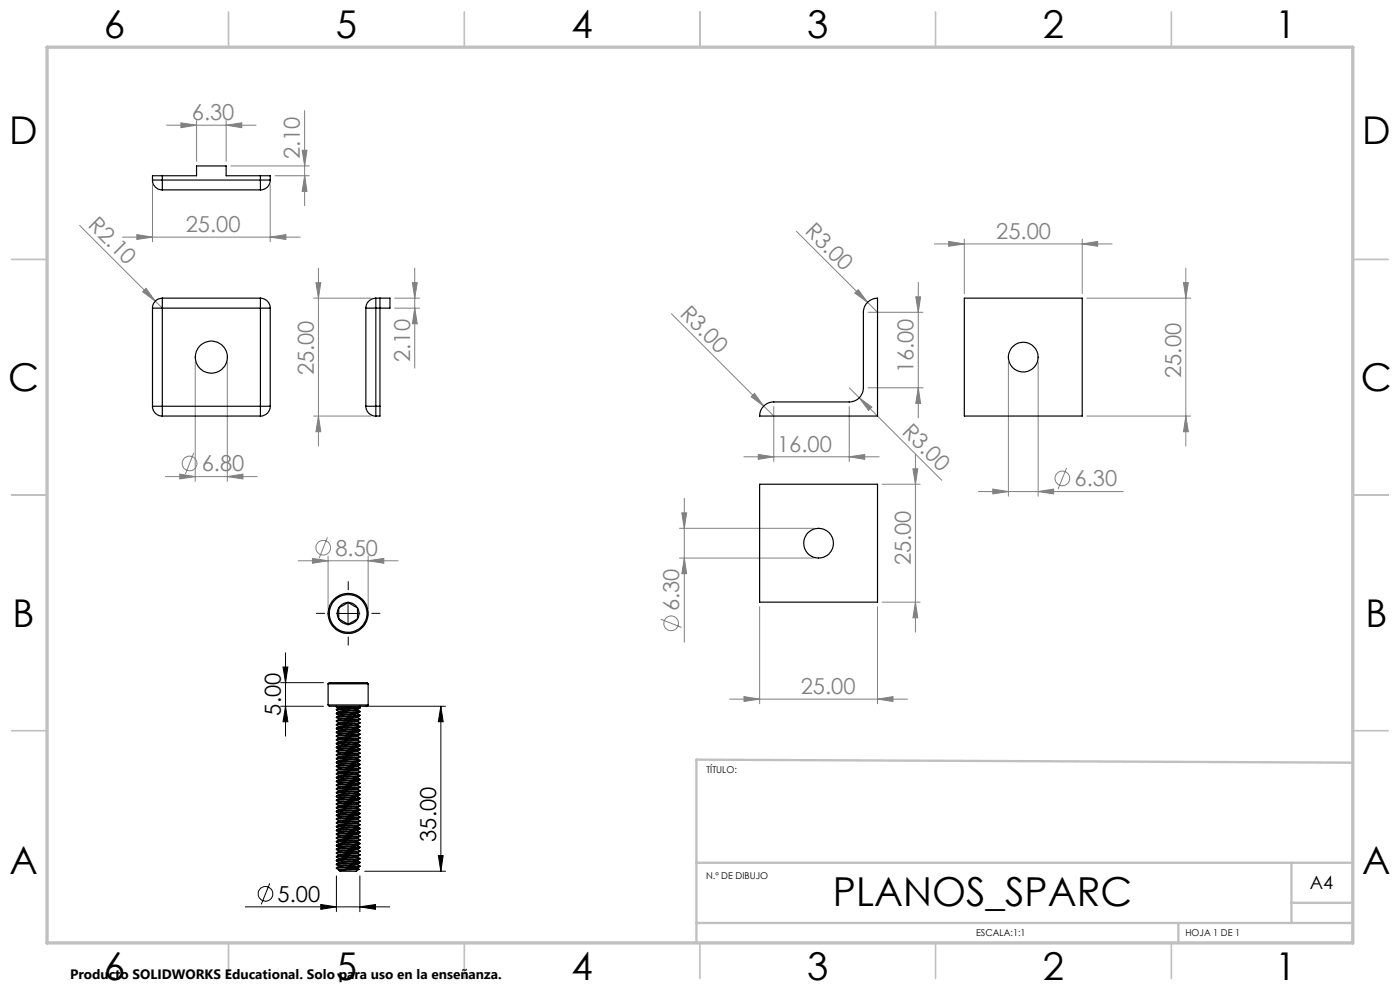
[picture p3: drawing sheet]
<svg xmlns="http://www.w3.org/2000/svg" width="297mm" height="210mm" viewBox="0 0 297 210" stroke-linecap="round" stroke-linejoin="round" font-family="sans-serif">
<g fill="none" stroke="#808080" stroke-width=".21">
<path d="M32.3 39.2v12.1M35.3 26.6h19M38.4 26.1l3.3 .5-3.3 .5zM41.7 25.6v8.6M48 26.6l3.3-.5v1zM48 25.6v8.6M49 35.2h16.6M57.3 39.2v12.1M58.3 37.3h7.3M64.1 31.9h1l-.5 3.3zM64.6 37.3l.5 3.3h-1zM64.6 23.5v20.1"/>
<path d="M16.9 47.8l17.5 17.6M26 50.3h37.7M29 49.8l3.3 .5-3.3 .5zM57.3 50.3l3.3-.5v1zM67 60h1.1l-.5 3.2zM67.6 56.9v37.7M87.5 60h1l-.5 3.2zM88 56.9v21.2M168.9 49.1l17.3 17.1M194.8 59.9v28.7M198.2 51.7h37.7M201.3 51.2l3.3 .5-3.3 .5z"/>
<path d="M204.6 50.7v11.6M229.6 51.7l3.3-.5v1zM229.6 50.7v11.6M251.1 60h1l-.5 3.2zM251.6 56.9v37.7M31 61.2l1.9 2.7-2.6-2zM41.4 76.8v25.3M48.2 76.8v25.3M66.5 63.2h12.2M83.7 63.2h5.3M83.7 65.4h5.3M88 65.4l.5 3.3h-1z"/>
<path d="M142.5 66.6l19.5 19.5M181.3 62.2l.8-.8 1.9 2.7zM184.2 66.2h11.6M194.3 63h1l-.5 3.2zM213.9 76.8v28.5M220.2 76.8v28.5M230.6 63.2h22M41.1 96.1l-1.8 4.4M66.5 88.3h12.2M67.6 88.3l.5 3.3h-1.1zM157.8 96.9h28.7M160.1 83.5l1.9 2.6-2.7-1.9z"/>
<path d="M160.9 96.4l3.2 .5-3.2 .5zM162 86.1l2.1 2.2M164.1 86.2v11.7M180.2 96.9l3.2-.5v1zM180.2 86.2v11.7M180.2 82.3l19.6 19.6M182.3 84.4l2.7 2-.7 .7zM184.2 82.3h11.6M193.7 99.4h1l-.5 3.3zM194.2 96.4v37.7M194.8 82.3l.5 3.3h-1zM226.3 99.3l-1.8 4.4"/>
<path d="M230.6 88.3h22M251.6 88.3l.5 3.3h-1zM35.1 101.1h19.5M38.1 100.6l3.3 .5-3.3 .5zM48.2 101.1l3.3-.5v1zM63.3 118.9h21.2M66.3 118.5l3.3 .4-3.3 .6zM69.5 114l-1.8 4.4M69.6 118v11.1M78.1 118.9l3.3-.4v1zM78.1 118v11.1M144.1 118.4h28.5"/>
<path d="M144.1 112.1h28.5M144.6 108.8h1.1l-.5 3.3zM145.2 118.4l.5 3.3h-1.1zM145.2 105.7v30.5M187.1 102.7h8.1M207.6 104.3h30.7M210.6 103.7l3.3 .6-3.3 .5zM220.2 104.3l3.3-.6v1.1zM140.2 131.3l4.4 1.8M161.1 128.7v20.6M186.2 128.7v20.6M187.1 127.7h8.1"/>
<path d="M194.2 127.7l.5 3.3h-1zM154.8 148.3h37.7M157.8 147.8l3.3 .5-3.3 .5zM186.2 148.3l3.2-.5v1z"/>
<circle cx="40.2" cy="98.3" r="1.55"/>
<circle cx="68.6" cy="116.2" r="1.55"/>
<circle cx="225.4" cy="101.5" r="1.55"/>
<circle cx="142.4" cy="132.2" r="1.55"/>
</g>
<g fill="none" stroke="#000" stroke-width=".21">
<path d="M60.6 138.5v17.7M71.4 130.1h4.9M73.8 127.6v5M59.5 149.8h9.1M59.5 144.8h9.1M60 141.5h1.1l-.5 3.3zM60.6 149.8l.5 3.3h-1.1zM77.4 149.8h17.1M93.5 149.8v35M93.5 149.8l.5 3.3h-1zM52 192.4h30.7M57.2 187.4l-1.8 4.4"/>
<path d="M68.1 191.9l3.3 .5-3.3 .5zM71.4 185.8v7.6M76.3 192.4l3.4-.5v1zM76.3 185.8v7.6M77.4 184.8h17.1M93 181.5h1l-.5 3.3z"/>
<circle cx="56.3" cy="189.6" r="1.55"/>
</g>
<path d="M68.9 130.1h-1.8M73.9 125.1v-1.7M73.9 135.1v1.8M78.9 130.1h1.7" fill="none" stroke="#000" stroke-width=".21" stroke-dasharray="15.2 1.3 1.3 1.3"/>
<g fill="none" stroke="#c0c0c0" stroke-width=".35">
<path d="M48.5 2.5v7.5M98.5 2.5v7.5M148.5 2.5v7.5M198.5 2.5v7.5M248.5 2.5v7.5M2.5 55h7.5M287 55h7.5M2.5 105h7.5M287 105h7.5M2.5 155h7.5M287 155h7.5M48.5 200v7.5"/>
<path d="M98.5 200v7.5M148.5 200v7.5M198.5 200v7.5M248.5 200v7.5"/>
</g>
<path d="M287 161.8l-139.3-.7v38.9M147.7 195.8h139.3M147.7 183h139.3M250 195.8v4.2M274 183v12.8M274 191.5h13" fill="none" stroke="#c0c0c0" stroke-width=".5"/>
<path d="M10 10h277v190h-277z" fill="none" stroke="#c0c0c0" stroke-width=".7"/>
<g fill="#000">
<path d="M68.1 191.9l3.3 .5-3.3 .5zM76.3 192.4l3.4-.5v1z"/>
<path d="M93 181.5h1l-.5 3.3zM93.5 149.8l.5 3.3h-1zM60.6 149.8l.5 3.3h-1.1zM60 141.5h1.1l-.5 3.3z"/>
</g>
<g fill="#808080">
<path d="M31 61.2l1.9 2.7-2.6-2z"/>
<path d="M181.3 62.2l.8-.8 1.9 2.7z"/>
<path d="M160.1 83.5l1.9 2.6-2.7-1.9z"/>
<path d="M182.3 84.4l2.7 2-.7 .7z"/>
<path d="M180.2 96.9l3.2-.5v1zM160.9 96.4l3.2 .5-3.2 .5z"/>
<path d="M48 26.6l3.3-.5v1zM38.4 26.1l3.3 .5-3.3 .5zM57.3 50.3l3.3-.5v1zM29 49.8l3.3 .5-3.3 .5z"/>
<path d="M38.1 100.6l3.3 .5-3.3 .5zM48.2 101.1l3.3-.5v1zM157.8 147.8l3.3 .5-3.3 .5zM186.2 148.3l3.2-.5v1zM66.3 118.5l3.3 .4-3.3 .6zM78.1 118.9l3.3-.4v1z"/>
<path d="M67.6 88.3l.5 3.3h-1.1zM67 60h1.1l-.5 3.2zM88 65.4l.5 3.3h-1zM87.5 60h1l-.5 3.2zM145.2 118.4l.5 3.3h-1.1zM144.6 108.8h1.1l-.5 3.3zM251.6 88.3l.5 3.3h-1zM251.1 60h1l-.5 3.2z"/>
<path d="M64.1 31.9h1l-.5 3.3zM64.6 37.3l.5 3.3h-1zM194.3 63h1l-.5 3.2zM194.8 82.3l.5 3.3h-1zM193.7 99.4h1l-.5 3.3zM194.2 127.7l.5 3.3h-1z"/>
<path d="M210.6 103.7l3.3 .6-3.3 .5zM220.2 104.3l3.3-.6v1.1z"/>
<path d="M201.3 51.2l3.3 .5-3.3 .5zM229.6 51.7l3.3-.5v1z"/>
</g>
<g fill="none" stroke="#000" stroke-width=".25">
<path d="M32.3 38.2h2.1M32.3 38.2a2.05 2.05 0 0 0 2.1 2.1M34.4 37.3h-2.1v.9M34.4 38.2v2.1M34.4 37.3v.9M34.4 37.3h7.3v-2.1h6.3v2.1h7.2M34.4 38.2h20.8M55.2 38.2h2.1M55.2 37.3h2.1v.9M55.2 38.2v2.1M55.2 37.3v.9M57.3 38.2a2.05 2.05 0 0 1-2.1 2.1"/>
<path d="M34.4 40.3h20.8M32.3 65.4h2.1M32.3 65.4v20.8M34.4 63.2v2.2M34.4 63.2a2.11 2.11 0 0 0-2.1 2.2M34.4 63.2h20.8M34.4 65.4h20.8M34.4 65.4v20.8M55.2 63.2v2.2M55.2 63.2a2.11 2.11 0 0 1 2.1 2.2M55.2 65.4h2.1M55.2 65.4v20.8"/>
<path d="M57.3 65.4v20.8M77.6 65.4h2.1M77.6 65.4v20.8M79.7 63.2v2.2M79.7 63.2a2.17 2.17 0 0 0-2.1 2.2M79.7 63.2h3v2.2h-3M79.7 65.4v20.8M80.6 63.2v23M184.2 64l.7-.5 1.3-.3v25.1h-25.1a3 3 0 0 1 3-3h16.1a3 3 0 0 0 3-3v-16.1a2.96 2.96 0 0 1 1-2.2zM204.6 63.2h25v25.1h-25zM32.3 86.2a2.05 2.05 0 0 0 2.1 2.1M32.3 86.2h2.1"/>
<path d="M34.4 86.2v2.1M34.4 88.3h20.8M34.4 86.2h20.8M55.2 86.2v2.1M55.2 86.2h2.1M57.3 86.2a2.05 2.05 0 0 1-2.1 2.1M77.6 86.2h2.1M77.6 86.2a2.11 2.11 0 0 0 2.1 2.1M79.7 86.2v2.1M79.7 86.2h.9M80.6 86.2v2.1h-.9M161.1 102.7h25.1v25h-25.1z"/>
<path d="M71.9 131.3l1.9 1.1M71.9 131.3a2.37 2.37 0 0 0 1.9 1.1M71.9 129v2.3M71.9 129a2.21 2.21 0 0 0 0 2.3M73.8 127.8l-1.9 1.2M73.8 127.8a2.27 2.27 0 0 0-1.9 1.2M73.8 127.8l2 1.2M73.8 127.8a2.27 2.27 0 0 1 2 1.2M75.8 131.3a2.37 2.37 0 0 1-2 1.1M75.8 131.3l-2 1.1M75.8 129v2.3M75.8 129a2.21 2.21 0 0 1 0 2.3"/>
<path d="M69.6 149.5h8.5M69.6 145.1h8.5M69.6 145.1l.2-.3h8.1l.2 .3M69.6 149.5l.2 .3h7.2a.99 .99 0 0 0 1.1-.3M69.6 145.1v4.4M71.4 159.4l.5 .3M71.4 158.6l.5 .3M71.4 157l.5 .3M71.4 156.2l.5 .3M71.4 154.6l.5 .3M71.4 153.8l.5 .3M71.4 153l.5 .3"/>
<path d="M71.4 152.2l.5 .3M71.4 151.4l.5 .3M71.4 150.6l.5 .3M71.4 150h4.9M71.4 149.8v.2M71.4 150.5v.1M71.4 151.3v.1M71.4 152.1v.1M71.4 152.9v.1M71.4 153.7v.1M71.4 154.5v.1M71.4 155.3v.1"/>
<path d="M71.4 156.1v.1M71.4 156.9v.1M71.4 157.7v.1M71.4 158.5v.1M71.4 159.3v.1M71.4 150l.5 .2M71.9 150.2l-.5 .3M71.9 150.9v.1M71.9 152.5v.1M71.9 153.3v.1M71.9 154.9v.1M71.9 155.7v.1"/>
<path d="M71.9 156.5v.1M71.9 157.3v.1M71.9 158.1v.1M71.9 158.9v.1M71.9 159.7v.1M75.8 159.3l-.3 .2-3.6 .3-.5 .3 4.9-.4M75.8 158.6l-2.3 .2a3.5 3.5 0 0 0-2.1 .5l4.9-.4M75.8 157.8l-2.3 .2a3.5 3.5 0 0 0-2.1 .5M75.8 156.9l-.3 .2-3.6 .3-.5 .3M75.8 156.2l-2.3 .2a3.5 3.5 0 0 0-2.1 .5l4.9-.4M75.8 155.4l-2.3 .2a3.5 3.5 0 0 0-2.1 .5M75.8 154.6l-2.3 .2a3.5 3.5 0 0 0-2.1 .5"/>
<path d="M75.8 153.8l-2.3 .2a3.5 3.5 0 0 0-2.1 .5M75.8 153l-2.3 .2a2.96 2.96 0 0 0-2.1 .5M75.8 152.1l-.3 .2-2 .1a3.5 3.5 0 0 0-2.1 .5M75.8 151.4l-3.9 .4-.5 .3 4.9-.4M75.8 150.6l-2.3 .2a2.96 2.96 0 0 0-2.1 .5M75.8 159.4l.5 .3M75.8 158.6l.5 .3M75.8 157.8l.5 .3-4.9 .4M75.8 157l.5 .3M75.8 156.2l.5 .3M75.8 155.4l.5 .3-4.9 .4M75.8 154.6l.5 .3"/>
<path d="M75.8 153.8l.5 .3M75.8 153l.5 .3-4.9 .4M75.8 152.2l.5 .3M75.8 151.4l.5 .3M75.8 150.6l.5 .3M75.8 150.5v.1M75.8 151.3v.1M75.8 152.9v.1M75.8 153.7v.1M75.8 154.5v.1M75.8 155.3v.1M75.8 156.1v.1"/>
<path d="M75.8 157.7v.1M75.8 158.5v.1M76.3 150v.1M76.3 159.7v.1l-.7 .1-4.2 .3 .5 .3M76.3 157.4l-4.9 .4 .5 .3M76.3 155l-4.9 .4 .5 .3M76.3 159.8a9.7 9.7 0 0 1-3.8 .6l-.6 .1M76.3 159l-.5 .3-3.9 .4M76.3 158.2a6 6 0 0 1-3.2 .5l-1.2 .2M76.3 157.4a6.4 6.4 0 0 1-3.2 .6l-1.2 .1M76.3 156.6l-.5 .3-3.9 .4M76.3 155.8a6 6 0 0 1-3.2 .5l-1.2 .2"/>
<path d="M76.3 155a6 6 0 0 1-3.2 .5l-1.2 .2M76.3 154.2l-.5 .3-3.9 .4M76.3 153.4a6 6 0 0 1-3.2 .5l-1.2 .3M76.3 152.6a6 6 0 0 1-3.2 .5l-1.2 .2M76.3 151.8a9.7 9.7 0 0 1-3.8 .6l-.6 .1M76.3 151a6 6 0 0 1-3.2 .5l-1.2 .3M76.3 150.2a6 6 0 0 1-3.2 .5l-1.2 .2M76.3 157.3l-4.9 .4M76.3 154.9l-4.9 .4M76.3 154.1l-4.9 .4M76.3 152.5l-4.9 .4M76.3 150.9l-4.9 .4"/>
<path d="M76.3 150.1l-4.9 .4M76.3 159l-4.9 .4M76.3 158.2l-4.9 .4M76.3 156.6l-4.9 .4M76.3 155.8l-4.9 .4M76.3 154.1l-.1 .2-4.8 .3M76.3 153.4l-4.9 .4M76.3 152.6l-4.9 .4M76.3 151.7l-.1 .2-4.8 .3M76.3 151l-4.9 .4M76.3 150.2l-4.9 .4M76.3 150l-4.4 .2"/>
<path d="M76.3 149.8v.2M76.3 150.1v.1M76.3 150.9v.1M76.3 152.5v.1M76.3 153.3v.1M76.3 154.9v.1M76.3 155.7v.1M76.3 156.5v.1M76.3 157.3v.1M76.3 158.1v.1M76.3 158.9v.1M78.1 145.1v4.4"/>
<path d="M71.4 161.7a9.7 9.7 0 0 1 3.8-.6l.6-.1 .5 .3zM71.4 179.4l.5 .3M71.4 178.6l.5 .3M71.4 177l.5 .3M71.4 176.2l.5 .3M71.4 175.4l.5 .3M71.4 174.6l.5 .3M71.4 173.8l.5 .3M71.4 173l.5 .3M71.4 172.2l.5 .3M71.4 171.4l.5 .3M71.4 170.6l.5 .3"/>
<path d="M71.4 169l.5 .3M71.4 168.2l.5 .3M71.4 166.6l.5 .3M71.4 165.8l.5 .3M71.4 164.2l.5 .3M71.4 163.4l.5 .3M71.4 162.6l.5 .3M71.4 161.8l.5 .3M71.4 161l.5 .3M71.4 160.1v.1M71.4 160.9v.1M71.4 161.7v.1"/>
<path d="M71.4 162.5v.1M71.4 163.3v.1M71.4 164.1v.1M71.4 164.9v.1M71.4 165.7v.1M71.4 166.5v.1M71.4 167.3v.1M71.4 168.1v.1M71.4 168.9v.1M71.4 169.7v.1M71.4 170.5v.1M71.4 171.3v.1"/>
<path d="M71.4 172.1v.1M71.4 172.9v.1M71.4 173.7v.1M71.4 174.5v.1M71.4 175.3v.1M71.4 176.1v.1M71.4 177.7v.1M71.4 178.5v.1M71.9 160.5v.1M71.9 161.3v.1M71.9 162.1v.1M71.9 162.9v.1"/>
<path d="M71.9 163.7v.1M71.9 164.5v.1M71.9 165.3v.1M71.9 166.1v.1M71.9 166.9v.1M71.9 167.7v.1M71.9 168.5v.1M71.9 170.1v.1M71.9 170.9v.1M71.9 172.5v.1M71.9 173.3v.1M71.9 174.9v.1"/>
<path d="M71.9 175.7v.1M71.9 176.5v.1M71.9 177.3v.1M71.9 178.1v.1M71.9 179.7v.1M75.8 179.3l-.3 .2-2 .1a3.5 3.5 0 0 0-2.1 .5M75.8 178.6l-3.9 .4-.5 .3M75.8 177.8l-2.3 .2a2.96 2.96 0 0 0-2.1 .5M75.8 176.9l-.3 .2-2 .1a3.5 3.5 0 0 0-2.1 .5M75.8 176.2l-3.9 .4-.5 .3M75.8 175.4l-2.3 .2a2.96 2.96 0 0 0-2.1 .5M75.8 174.6l-2.3 .2a3.5 3.5 0 0 0-2.1 .5"/>
<path d="M75.8 173.8l-3.9 .4-.5 .3M75.8 173l-2.3 .2a2.96 2.96 0 0 0-2.1 .5M75.8 172.2l-2.3 .2a3.5 3.5 0 0 0-2.1 .5M75.8 171.4l-3.9 .4-.5 .3M75.8 170.6l-2.3 .2a3.2 3.2 0 0 0-2.1 .5M75.8 169.8l-2.3 .2a3.5 3.5 0 0 0-2.1 .5M75.8 169l-3.9 .4-.5 .3 4.9-.4M75.8 168.2l-2.3 .2a3.2 3.2 0 0 0-2.1 .5M75.8 167.4l-2.3 .2a3.5 3.5 0 0 0-2.1 .5M75.8 166.6l-3.9 .4-.5 .3 4.9-.4M75.8 165.8l-2.3 .2a3.2 3.2 0 0 0-2.1 .5M75.8 165l-2.3 .2a3.5 3.5 0 0 0-2.1 .5"/>
<path d="M75.8 164.2l-3.9 .4-.5 .3 4.9-.4M75.8 163.4l-2.3 .2a3.2 3.2 0 0 0-2.1 .5M75.8 162.6l-2.3 .2a3.5 3.5 0 0 0-2.1 .5M75.8 161.7l-.3 .2-3.6 .3-.5 .3M75.8 160.2l-2.3 .2a3.5 3.5 0 0 0-2.1 .5M75.8 179.4l.5 .3M75.8 178.6l.5 .3M75.8 177.8l.5 .3M75.8 177l.5 .3M75.8 176.2l.5 .3M75.8 175.4l.5 .3-4.9 .4M75.8 174.6l.5 .3"/>
<path d="M75.8 173.8l.5 .3M75.8 173l.5 .3-4.9 .4M75.8 172.2l.5 .3M75.8 171.4l.5 .3M75.8 170.6l.5 .3-4.9 .4M75.8 169.8l.5 .3M75.8 169l.5 .3M75.8 168.2l.5 .3M75.8 167.4l.5 .3M75.8 166.6l.5 .3M75.8 165.8l.5 .3-4.9 .4M75.8 165l.5 .3"/>
<path d="M75.8 164.2l.5 .3M75.8 163.4l.5 .3-4.9 .4M75.8 162.6l.5 .3-4.9 .4M75.8 161.8l.5 .3M75.8 160.2l.5 .3M75.8 160.1v.1M75.8 160.9v.1M75.8 162.5v.1M75.8 163.3v.1M75.8 164.1v.1M75.8 164.9v.1M75.8 165.7v.1"/>
<path d="M75.8 166.5v.1M75.8 167.3v.1M75.8 168.1v.1M75.8 168.9v.1M75.8 169.7v.1M75.8 170.5v.1M75.8 171.3v.1M75.8 172.1v.1M75.8 172.9v.1M75.8 173.7v.1M75.8 174.5v.1M75.8 175.3v.1"/>
<path d="M75.8 176.1v.1M75.8 177.7v.1M75.8 178.5v.1M76.3 177.4l-4.9 .4 .5 .3M76.3 169.3l-.1 .2-4.8 .3 .5 .3M76.3 167l-4.9 .4 .5 .3M76.3 164.6l-4.9 .4 .5 .3M76.3 179.8a6 6 0 0 1-3.2 .5l-1.2 .2M76.3 179l-.5 .3-3.9 .4M76.3 178.2a6 6 0 0 1-3.2 .5l-1.2 .3M76.3 177.4a6 6 0 0 1-3.2 .5l-1.2 .2M76.3 176.6a9.7 9.7 0 0 1-3.8 .6l-.6 .1"/>
<path d="M76.3 175.8a6 6 0 0 1-3.2 .5l-1.2 .2M76.3 175a6 6 0 0 1-3.2 .5l-1.2 .2M76.3 174.2a9.7 9.7 0 0 1-3.8 .6l-.6 .1M76.3 173.4a6 6 0 0 1-3.2 .5l-1.2 .3M76.3 172.6a6 6 0 0 1-3.2 .5l-1.2 .2M76.3 171.8a9.7 9.7 0 0 1-3.8 .6l-.6 .1M76.3 171a6 6 0 0 1-3.2 .5l-1.2 .3M76.3 170.2a6 6 0 0 1-3.2 .5l-1.2 .2M76.3 169.4a9.7 9.7 0 0 1-3.8 .6l-.6 .1M76.3 168.6a6 6 0 0 1-3.2 .5l-1.2 .3M76.3 167.8a6 6 0 0 1-3.2 .5l-1.2 .2M76.3 167a9.7 9.7 0 0 1-3.8 .6l-.6 .1"/>
<path d="M76.3 166.2l-.5 .3-3.9 .4M76.3 165.4a6 6 0 0 1-3.2 .5l-1.2 .2M76.3 164.6a9.7 9.7 0 0 1-3.8 .6l-.6 .1M76.3 163.8l-.5 .3-3.9 .4M76.3 163a6 6 0 0 1-3.2 .5l-1.2 .2M76.3 162.2a9.7 9.7 0 0 1-3.8 .6l-.6 .1M76.3 161.4l-.5 .3-3.9 .4M76.3 160.6a6 6 0 0 1-3.2 .5l-1.2 .2M76.3 179.7l-4.9 .4M76.3 178.9l-4.8 .3-.1 .2M76.3 178.1l-4.9 .4M76.3 177.3l-4.9 .4"/>
<path d="M76.3 176.5l-4.8 .3-.1 .2M76.3 174.9l-4.9 .4M76.3 174.1l-4.9 .4M76.3 172.5l-4.9 .4M76.3 171.7l-4.9 .4M76.3 170.1l-4.9 .4M76.3 168.5l-4.9 .4M76.3 167.7l-4.9 .4M76.3 165.3l-4.9 .4M76.3 162.1l-4.9 .4M76.3 160.5l-4.9 .4M76.3 179.8l-4.9 .4"/>
<path d="M76.3 178.9l-.1 .2-4.8 .3M76.3 178.2l-4.9 .4M76.3 176.6l-4.9 .4M76.3 175.8l-4.9 .4M76.3 175l-4.9 .4M76.3 174.1l-.1 .2-4.8 .3M76.3 173.4l-4.9 .4M76.3 172.6l-4.9 .4M76.3 171.7l-.1 .2-4.8 .3M76.3 170.9l-.3 .2-4.6 .3M76.3 170.2l-4.9 .4M76.3 168.6l-4.9 .4"/>
<path d="M76.3 167.8l-4.9 .4M76.3 166.1l-.3 .2-4.6 .3M76.3 165.4l-4.9 .4M76.3 163.7l-.1 .2-4.8 .3M76.3 163l-4.9 .4M76.3 162.1v.1l-4.9 .4M76.3 161.3l-.1 .2-4.8 .3M76.3 160.6l-4.9 .4M76.3 160.5v.1M76.3 162.9v.1M76.3 164.5v.1M76.3 165.3v.1"/>
<path d="M76.3 166.9v.1M76.3 167.7v.1M76.3 168.5v.1M76.3 170.1v.1M76.3 172.5v.1M76.3 173.3v.1M76.3 174.9v.1M76.3 175.7v.1M76.3 176.5v.1M76.3 177.3v.1M76.3 178.1v.1M76.3 179.7v.1"/>
<path d="M71.4 183.4l.5 .3M71.4 182.6l.5 .3M71.4 181.8l.5 .3M71.4 181l.5 .3M71.4 180.2l.5 .3M71.4 184.2l.5 .3M71.4 180.1v.1M71.4 180.9v.1M71.4 182.5v.1M71.4 183.3v.1M71.4 184.1v.1M71.9 180.5v.1"/>
<path d="M71.9 182.1v.1M71.9 182.9v.1M71.9 184.5v.1M75.8 183.4l-2.3 .2a3.5 3.5 0 0 0-2.1 .5M75.8 182.6l-2.3 .2a3.5 3.5 0 0 0-2.1 .5M75.8 181.7l-.3 .2-3.6 .3-.5 .3M75.8 181l-2.3 .2a3.5 3.5 0 0 0-2.1 .5M75.8 180.2l-2.3 .2a3.5 3.5 0 0 0-2.1 .5M75.8 183.4l.5 .3M75.8 182.6l.5 .3-4.9 .4M75.8 181.8l.5 .3M75.8 181l.5 .3"/>
<path d="M75.8 180.2l.5 .3-4.9 .4M75.8 184.2l.4 .2M75.8 184.2l-3.9 .4M75.8 180.1v.1M75.8 180.9v.1M75.8 182.5v.1M75.8 183.3v.1M75.8 184.1v.1M76.2 184.4l-4.3 .2M76.2 184.4l-.6 .4h-3.5l-.2-.2M76.3 183a6 6 0 0 1-3.2 .5l-1.2 .3M76.3 182.2a6.4 6.4 0 0 1-3.2 .6l-1.2 .1"/>
<path d="M76.3 181.4l-.5 .3-3.9 .4M76.3 180.6a6 6 0 0 1-3.2 .5l-1.2 .3M76.3 183.8l-.5 .3-3.9 .4M76.3 183.7l-4.9 .4M76.3 182.1l-4.9 .4M76.3 181.3l-4.8 .3-.1 .2M76.3 183.7l-.1 .2-4.8 .3M76.3 183l-4.9 .4M76.3 182.2l-4.9 .4M76.3 181.3l-.1 .2-4.8 .3M76.3 180.6l-4.9 .4M76.3 180.5v.1"/>
<path d="M76.3 182.1v.1M76.3 182.9v.1"/>
<circle cx="44.8" cy="75.8" r="3.4"/>
<circle cx="217.1" cy="75.7" r="3.2"/>
<circle cx="173.7" cy="115.2" r="3.1"/>
<circle cx="73.8" cy="130.1" r="4"/>
<circle cx="73.9" cy="130.1" r="4.3"/>
</g>
<text font-size="8.5" x="176.7" y="192.2">PLANOS_SPARC</text>
<g font-size="8.1">
<text x="22" y="8">6</text>
<text x="71.2" y="8">5</text>
<text x="121.2" y="8">4</text>
<text x="171.3" y="8">3</text>
<text x="221.3" y="8">2</text>
<text x="270.5" y="8">1</text>
<text x="2" y="30.5">D</text>
<text x="289" y="30.5">D</text>
<text x="1.7" y="83">C</text>
<text x="288.7" y="83">C</text>
<text x="2.7" y="133">B</text>
<text x="289.7" y="133">B</text>
<text x="2" y="185.5">A</text>
<text x="289" y="185.5">A</text>
<text x="22" y="208">6</text>
<text x="71.2" y="208">5</text>
<text x="121.2" y="208">4</text>
<text x="171.3" y="208">3</text>
<text x="221.3" y="208">2</text>
<text x="270.5" y="208">1</text>
</g>
<g font-size="4.7" fill="#808080">
<text x="40.7" y="25.5">6.30</text>
<text x="63.6" y="33.8" transform="rotate(-90 63.6 33.8)">2.10</text>
<text x="18.5" y="48" transform="rotate(45 18.5 48)">R2.10</text>
<text x="39.4" y="49.3">25.00</text>
<text x="170.6" y="49.3" transform="rotate(45 170.6 49.3)">R3.00</text>
<text x="211.4" y="50.7">25.00</text>
<text x="144.1" y="66.8" transform="rotate(45 144.1 66.8)">R3.00</text>
<text x="87" y="76.8" transform="rotate(-90 87 76.8)">2.10</text>
<text x="66.5" y="79.6" transform="rotate(-90 66.5 79.6)">25.00</text>
<text x="193.8" y="79.2" transform="rotate(-90 193.8 79.2)">16.00</text>
<text x="250.6" y="80.2" transform="rotate(-90 250.6 80.2)">25.00</text>
<text x="164.9" y="95.9">16.00</text>
<text x="191.2" y="91.9" transform="rotate(45 191.2 91.9)">R3.00</text>
<text x="42.8" y="100">6.80</text>
<text x="228" y="103.2">6.30</text>
<text x="71.2" y="117.9">8.50</text>
<text x="193.2" y="119.9" transform="rotate(-90 193.2 119.9)">25.00</text>
<text x="144.1" y="129.6" transform="rotate(-90 144.1 129.6)">6.30</text>
<text x="169.9" y="147.3">25.00</text>
</g>
<g font-size="4.7">
<text x="59.6" y="151.8" transform="rotate(-90 59.6 151.8)">5.00</text>
<text x="92.5" y="178.6" transform="rotate(-90 92.5 178.6)">35.00</text>
<text x="58.9" y="191.3">5.00</text>
</g>
<text font-size="3.9" x="277.9" y="188.5">A4</text>
<text font-size="2.9" x="14.9" y="207.6">Producto SOLIDWORKS Educational. Solo para uso en la enseñanza.</text>
<g font-size="2">
<text x="149.8" y="163.9">TÍTULO:</text>
<text x="149.8" y="186.4">N.º DE DIBUJO</text>
<text x="207.1" y="198.6">ESCALA:1:1</text>
<text x="251.5" y="198.6">HOJA 1 DE 1</text>
</g>
</svg>
